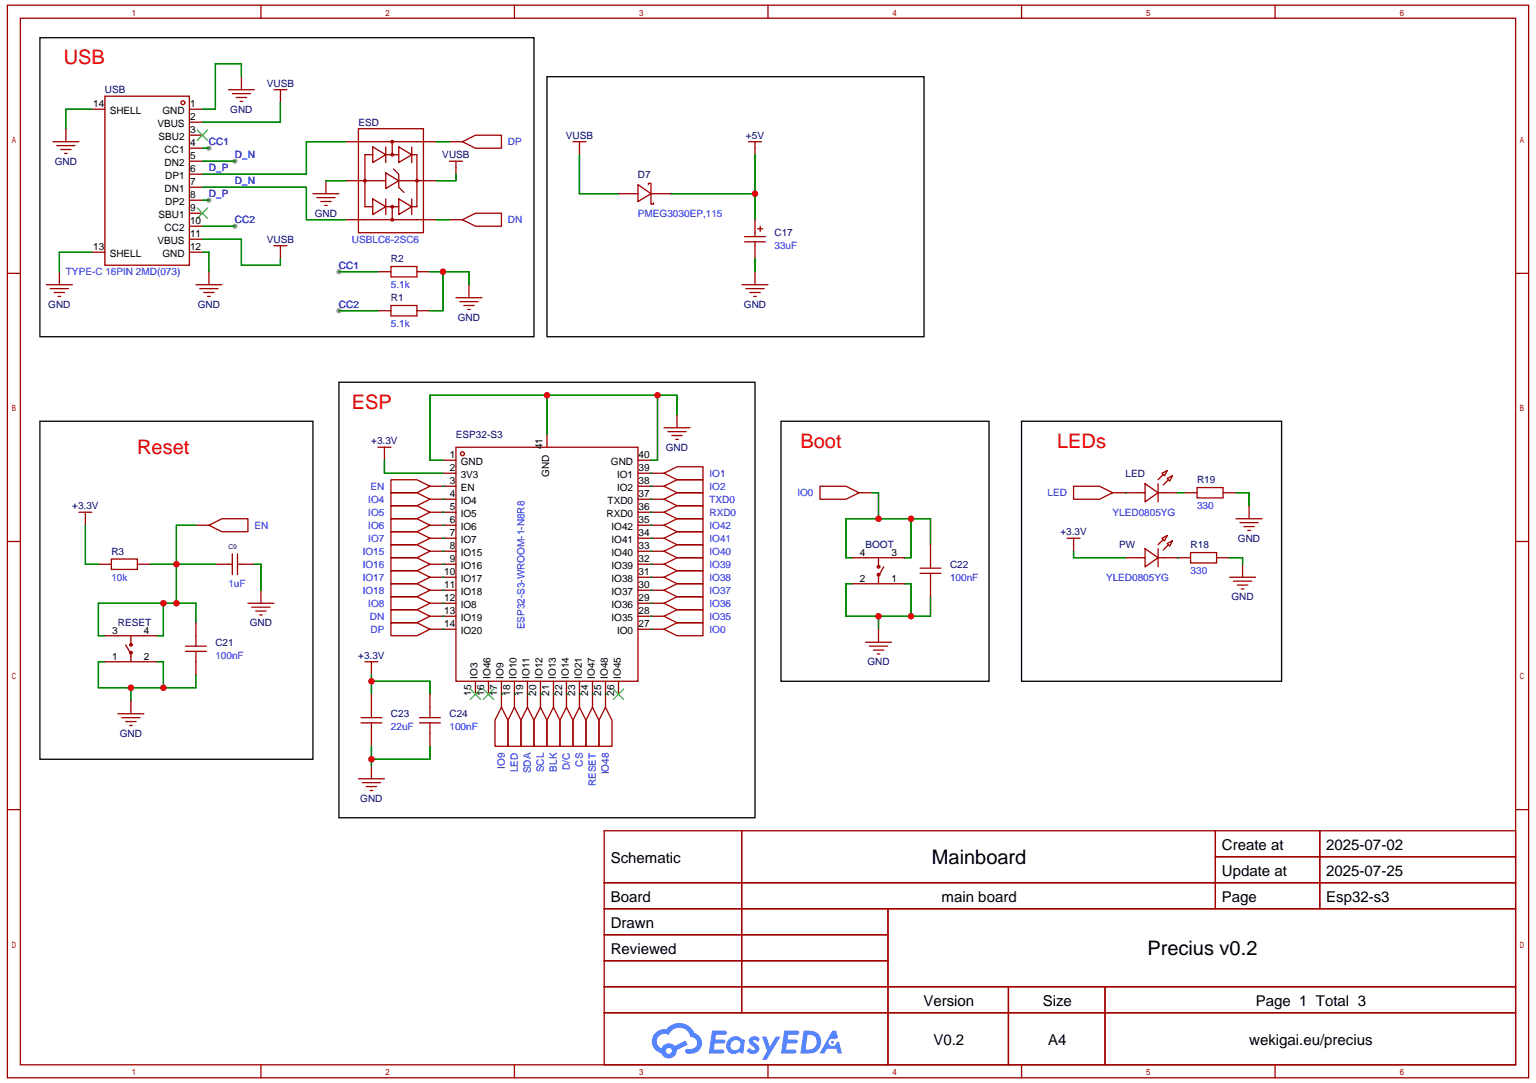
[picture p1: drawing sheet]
<svg xmlns="http://www.w3.org/2000/svg" width="297mm" height="210mm" viewBox="0 0 297 210" stroke-linecap="round" stroke-linejoin="round" font-family="sans-serif">
<g fill="#999">
<circle cx="45.4" cy="31.2" r=".5"/>
<circle cx="40.4" cy="38.7" r=".5"/>
<circle cx="40.4" cy="28.7" r=".5"/>
<circle cx="45.4" cy="43.8" r=".5"/>
<circle cx="65.6" cy="52.6" r=".5"/>
<circle cx="65.6" cy="60.1" r=".5"/>
</g>
<g fill="none" stroke="#a10000" stroke-width=".25">
<path d="M1.4 1h294.4v207.5h-294.4zM3.9 3.5h289.3v202.5h-289.3zM50.5 1v2.5M99.5 1v2.5M148.6 1v2.5M197.6 1v2.5M246.7 1v2.5M1.4 52.9h2.5M293.2 52.9h2.6M1.4 104.8h2.5M293.2 104.8h2.6M1.4 156.7h2.5"/>
<path d="M293.2 156.7h2.6M116.9 160.7h176.3v45.3h-176.3zM116.9 170.8h176.3M116.9 175.8h176.3M143.5 160.7v35.3M171.8 175.8v30.2M235.1 160.7v15.1M235.1 165.8h58.1M255.4 160.7v15.1M116.9 180.9h54.9M116.9 190.9h176.3M116.9 185.9h54.9"/>
<path d="M116.9 196h176.3M195.1 190.9v15.1M213.8 190.9v15.1M50.5 206v2.5M99.5 206v2.5M148.6 206v2.5M197.6 206v2.5M246.7 206v2.5"/>
</g>
<g fill="#5487ff">
<path d="M145.2 200.8a1.29 1.29 0 0 1 1.8 .2l-.4 .7a.54 .54 0 0 0-.9-.3l.1 .2a1.56 1.56 0 0 1 1.1 1.6 1.42 1.42 0 0 1-2.5 .1l.6-.6a.63 .63 0 0 0 .5 .5 .63 .63 0 0 0 .6-.3l-.2-.2a1.33 1.33 0 0 1-.9-1.8z"/>
<path d="M147.4 200.6h.9l.6 1.9 1.2-1.9h.9l-2.7 4.5h-.9l1-1.7z"/>
<path d="M137.8 199.4h1.6a1.3 1.3 0 0 1 1.2 .2 .39 .39 0 0 1-.3 .6h-1.8l-.1 .9h1.6a.39 .39 0 0 1 .4 .5 .39 .39 0 0 1-.5 .3h-1.6l-.2 1.2h.8a1.22 1.22 0 0 1 1.2 .2 .39 .39 0 0 1-.4 .6h-2.6z"/>
<path d="M151.7 199.4h1.6a1.31 1.31 0 0 1 1.3 .2 .39 .39 0 0 1-.4 .6h-1.7l-.1 .9h1.6a.39 .39 0 0 1 .3 .5 .39 .39 0 0 1-.4 .3h-1.6l-.2 1.2h.8a1.22 1.22 0 0 1 1.1 .2 .39 .39 0 0 1-.3 .6h-2.6z"/>
<path d="M161 199.4h.8l.3 1.4-.6 .3a.75 .75 0 0 0-1.1 .3 .75 .75 0 0 0 .5 1 .75 .75 0 0 0 .9-.6l.5-.3 .6 2.4h-.8l-.3-1h-1.8l-.5 1h-.9z"/>
<path d="M155.5 199.4l-.6 4.5h1.4a2.25 2.25 0 0 0 2.6-2.3 2.25 2.25 0 0 0-2.7-2.2zM156.2 200.2a1.49 1.49 0 0 1 1.8 1.5 1.49 1.49 0 0 1-1.9 1.4h-.3z"/>
<path d="M140.9 201.2a1.58 1.58 0 0 0-.2 2.1 1.58 1.58 0 0 0 2.1 .4l.2-.2 .8 .4 .3-2.5-.2-.3h-.4a1.58 1.58 0 0 0-2.6 .1zM141.6 201.6a.98 .98 0 0 1 1.6 .2 .98 .98 0 0 1-.8 1.4 .93 .93 0 0 1-1-.5 .93 .93 0 0 1 .2-1.1z"/>
<path d="M126.8 199.8a2.34 2.34 0 0 0 1.2 4 1.53 1.53 0 0 0 1.7 1 1.53 1.53 0 0 0 1.2-1.6l2.2-1.1-.5-.8-2.1 1.1a1.56 1.56 0 0 0-2.5 .4 1.48 1.48 0 0 1-.8-2 1.48 1.48 0 0 1 2.2-.5 2.21 2.21 0 0 1 2.3-1.4 2.21 2.21 0 0 1 1.9 1.8 1.15 1.15 0 0 1 1.3 1 1.15 1.15 0 0 1-1.1 1.3h-.7a.46 .46 0 0 0-.6 .3 .46 .46 0 0 0 .5 .6 2.15 2.15 0 0 0 2.5-1 2.15 2.15 0 0 0-.4-2.6l-.8-.4a3.2 3.2 0 0 0-5.4-.8l-1.1 .1zM128.8 203.3a.6 .6 0 0 1 1.2 0 .6 .6 0 0 1-1.2 0z"/>
<circle cx="161.1" cy="201.7" r=".28"/>
</g>
<g fill="none" stroke="#a10000" stroke-width=".25">
<path d="M20.3 18.6h16.3v32.7h-16.3zM44.2 17.4h5M44.9 18.1h3.6M45.7 18.9h2M46.5 19.6h.5M46.7 14.8v2.6M53 17.4h2.5M54.3 17.4v2.5M10.2 27.4h5.1M11 28.2h3.5M11.7 28.9h2.1M12.5 29.7h.5"/>
<path d="M12.7 24.9v2.5M17.8 21.1h2.5M36.6 21.1h2.6M36.6 23.6h2.6M36.6 26.2h2.6M36.6 28.7h2.6M36.6 31.2h2.6M36.6 33.7h2.6M36.6 36.2h2.6M36.6 38.7h2.6M60.5 37.5h5.1M61.3 38.2h3.5"/>
<path d="M62.1 39h2M62.8 39.7h.5M63.1 35v2.5M66.8 27.4h17.6M66.8 35h7.8M69.3 24.9h12.6v20.1h-12.6zM72.1 38.5l2.5 1.5-2.5 1.5zM72.1 28.4l2.5 1.5-2.5 1.5zM72.1 29.9h-1.5v10.1h1.5M74.6 33.5l2.5 1.5-2.5 1.5zM74.6 28.4v3M74.6 38.5v3"/>
<path d="M74.6 40h2.5M74.6 29.9h2.5M75.9 27.4v2.5M75.9 40v2.5M76.1 32.7l1 1v2.5l1.1 1M77.1 38.5l2.6 1.5-2.6 1.5zM77.1 28.4l2.6 1.5-2.6 1.5zM77.1 35h7.3M79.7 28.4v3M79.7 38.5v3M79.7 29.9h1v10.1h-1M87 31.2h2.5"/>
<path d="M87 27.4h2.5M88.2 31.2v2.5M89.5 27.4l2.5-1.2h5v2.5h-5zM110.9 27.4h2.5M112.1 27.4v2.5M119.7 37.5h3.7M123.4 35.7l2.5 1.8-2.5 1.5zM125.4 35.7v-.2h.5v4h.6v-.3M125.9 37.5h3.8M144.8 27.4h2.5M146.1 27.4v2.5M9 55.1h5"/>
<path d="M9.7 55.8h3.6M10.5 56.6h2M11.2 57.4h.5M11.5 52.6v2.5M17.8 48.8h2.5M36.6 41.3h2.6M36.6 43.8h2.6M36.6 46.3h2.6M36.6 48.8h2.6M37.9 55.1h5M38.7 55.8h3.5M39.4 56.6h2"/>
<path d="M40.2 57.4h.5M40.4 52.6v2.5M53 47.5h2.5M54.3 47.5v2.6M66.8 42.5h17.6M73.1 52.6h2.5M75.6 59.1h5.1v2h-5.1zM75.6 51.6h5.1v2h-5.1zM80.7 52.6h2.5M87 42.5h2.5M88.2 57.6h5M89 58.4h3.5"/>
<path d="M89.5 42.5l2.5-1.2h5v2.5h-5zM89.7 59.1h2M90.5 59.9h.5M90.7 55.1v2.5M143.6 55.1h5M144.1 45.8h4M144.1 46.8h4M144.3 55.8h3.5M145.1 56.6h2M145.8 57.4h.5M146.1 42.5v3.3M146.1 46.8v3.3"/>
<path d="M146.1 52.6v2.5M146.6 44.3h1M147.1 43.8v1M73.1 60.1h2.5M80.7 60.1h2.5M15.3 99.1h2.5M16.5 99.1v2.5M73.1 86.5h2.5M74.4 86.5v2.6M75.6 92.8h5.1l2.5 1.3-2.5 1.2h-5.1zM75.6 95.3h5.1l2.5 1.3-2.5 1.3h-5.1zM75.6 97.9h5.1l2.5 1.2-2.5 1.3h-5.1z"/>
<path d="M83.2 94.1h5M83.2 96.6h5M83.2 99.1h5M85.7 89.1h2.5M85.7 91.6h2.5M88.2 86.5h35.2v45.3h-35.2zM105.8 84v2.5M123.4 89.1h2.5M123.4 91.6h5.1M123.4 94.1h5.1M123.4 96.6h5.1M123.4 99.1h5.1"/>
<path d="M128.5 91.6l2.5-1.3h5v2.5h-5zM128.5 94.1l2.5-1.3h5v2.5h-5zM128.5 96.6l2.5-1.3h5v2.6h-5zM128.5 99.1l2.5-1.2h5v2.5h-5zM128.5 82.8h5M129.2 83.5h3.5M130 84.3h2M130.7 85h.5M131 80.2v2.6M158.7 94.1h5l2.5 1.2-2.5 1.3h-5zM166.2 95.3h2.5M207.7 94.1h5l2.6 1.2-2.6 1.3h-5z"/>
<path d="M215.3 95.3h6.2M221.5 93.6l2.6 1.7-2.6 1.8zM224.1 95.3h3.7M224.1 93.6v3.5M224.8 91.6l1-.5-.5 1zM225.1 91.8l-1 1M225.8 92.6l1-.5-.5 1zM226.1 92.8l-1 1M229.1 95.3h2.5M231.6 94.3h5v2h-5zM236.6 95.3h2.6M241.7 97.9v2.5"/>
<path d="M19 109.2h2.6M21.6 108.2h5v2h-5zM26.6 109.2h2.5M37.9 101.6h2.5M40.4 101.6l2.5-1.2h5.1v2.5h-5.1zM41.7 109.2h3.2M44.9 107.2v4M46 109.2h3.2M46 107.2v4M48 116.7h5M48.7 117.5h3.5M49.5 118.2h2"/>
<path d="M50.2 119h.5M50.5 114.2v2.5M75.6 118h5.1l2.5 1.2-2.5 1.3h-5.1zM75.6 100.4h5.1l2.5 1.2-2.5 1.3h-5.1zM75.6 102.9h5.1l2.5 1.2-2.5 1.3h-5.1zM75.6 105.4h5.1l2.5 1.3-2.5 1.2h-5.1zM75.6 107.9h5.1l2.5 1.3-2.5 1.2h-5.1zM75.6 110.4h5.1l2.5 1.3-2.5 1.3h-5.1zM75.6 113h5.1l2.5 1.2-2.5 1.3h-5.1zM75.6 115.5h5.1l2.5 1.2-2.5 1.3h-5.1zM83.2 101.6h5M83.2 104.1h5"/>
<path d="M83.2 106.7h5M83.2 109.2h5M83.2 111.7h5M83.2 114.2h5M83.2 116.7h5M83.2 119.2h5M123.4 101.6h5.1M123.4 104.1h5.1M123.4 106.7h5.1M123.4 109.2h5.1M123.4 111.7h5.1M123.4 114.2h5.1"/>
<path d="M123.4 116.7h5.1M123.4 119.2h5.1M128.5 101.6l2.5-1.2h5v2.5h-5zM128.5 104.1l2.5-1.2h5v2.5h-5zM128.5 106.7l2.5-1.3h5v2.5h-5zM128.5 109.2l2.5-1.3h5v2.5h-5zM128.5 111.7l2.5-1.3h5v2.6h-5zM128.5 114.2l2.5-1.2h5v2.5h-5zM128.5 116.7l2.5-1.2h5v2.5h-5zM128.5 119.2l2.5-1.2h5v2.5h-5zM164.9 107.9h10.1M164.9 113h10.1"/>
<path d="M170 107.9v1.8M170 111.2v1.8M171 109.7l-1 1.7M178 109.9h4M178 110.9h4M180 105.4v4.5M180 110.9v4.6M206.4 104.1h2.6M207.7 104.1v2.6M217.8 107.9h3.7M221.5 106.2l2.6 1.7-2.6 1.8zM224.1 107.9h6.2"/>
<path d="M224.1 106.2v3.5M224.8 104.1l1-.5-.5 1zM225.1 104.4l-1 1M225.8 105.2l1-.6-.5 1.1zM226.1 105.4l-1 1M230.3 106.9h5.1v2h-5.1zM235.4 107.9h2.5M237.9 111.7h5M238.6 112.4h3.6M239.2 100.4h5M239.4 113.2h2M239.9 101.1h3.5"/>
<path d="M240.2 114h.5M240.4 109.2v2.5M240.7 101.9h2M241.4 102.6h.5M20.3 128h10.1M20.3 123h10.1M22.8 138.1h5M23.6 138.9h3.5M24.3 139.6h2M24.3 124.8l1 1.7M25.3 123v1.8M25.3 126.3v1.7"/>
<path d="M25.3 135.6v2.5M35.9 125h4M35.9 126h4M37.9 120.5v4.5M37.9 126v4.6M69.9 138.9h4M69.9 139.9h4M70.6 128h2.5M71.9 128v2.6M71.9 134.3v4.6M71.9 139.9v4.5M75.6 120.5h5.1l2.5 1.3-2.5 1.2h-5.1z"/>
<path d="M81.2 138.9h4M81.2 139.9h4M83.2 121.8h5M83.2 134.3v4.6M83.2 139.9v4.5M92 131.8v2.5M94.5 131.8v2.5M97 136.8l1.3 2.6v5h-2.5v-5zM97 131.8v5M99.5 136.8l1.3 2.6v5h-2.5v-5zM99.5 131.8v5M102.1 136.8l1.2 2.6v5h-2.5v-5z"/>
<path d="M102.1 131.8v5M104.6 136.8l1.2 2.6v5h-2.5v-5zM104.6 131.8v5M107.1 136.8l1.2 2.6v5h-2.5v-5zM107.1 131.8v5M109.6 136.8l1.3 2.6v5h-2.6v-5zM109.6 131.8v5M112.1 136.8l1.3 2.6v5h-2.5v-5zM112.1 131.8v5M114.6 136.8l1.3 2.6v5h-2.5v-5zM114.6 131.8v5M117.1 136.8l1.3 2.6v5h-2.5v-5z"/>
<path d="M117.1 131.8v5M119.7 131.8v2.5M123.4 121.8h5.1M128.5 121.8l2.5-1.3h5v2.5h-5zM167.5 124.3h5M168.2 125h3.5M169 125.8h2M169.7 126.5h.5M170 121.8v2.5M25.1 140.4h.5M69.3 150.7h5.1M70.1 151.4h3.5"/>
<path d="M70.9 152.2h2M71.6 152.9h.5M71.9 148.2v2.5"/>
<circle cx="35.4" cy="19.9" r=".38"/>
<circle cx="70.6" cy="35" r=".25"/>
<circle cx="75.9" cy="40" r=".25"/>
<circle cx="75.9" cy="29.9" r=".25"/>
<circle cx="75.9" cy="27.4" r=".25"/>
<circle cx="80.7" cy="35" r=".25"/>
<circle cx="75.9" cy="42.5" r=".25"/>
<circle cx="89.5" cy="87.8" r=".38"/>
<circle cx="170" cy="111.2" r=".25"/>
<circle cx="170" cy="109.7" r=".25"/>
<circle cx="25.3" cy="124.8" r=".25"/>
<circle cx="25.3" cy="126.3" r=".25"/>
</g>
<path d="M38.2 25.2l2 2M40.2 25.2l-2 2M38.2 40.2l2 2.1M40.2 40.2l-2 2.1M91 133.3l2 2M93 133.3l-2 2M93.5 133.3l2 2M95.5 133.3l-2 2M118.7 133.3l2 2M120.7 133.3l-2 2" fill="none" stroke="#3c3" stroke-width=".25"/>
<g fill="none" stroke="#008700" stroke-width=".25">
<path d="M46.7 14.8v-2.5h-5v8.8h-2.5M54.3 19.9v3.7h-15.1M17.8 21.1h-5.1v3.8M39.2 36.2h20.1v6.3h7.5M39.2 31.2h6.3M39.2 38.7h1.2M39.2 28.7h1.2M63.1 35h3.7M66.8 27.4h-7.5v6.3h-20.1M84.4 27.4h2.6M88.2 33.7v1.3h-3.8M112.1 29.9v7.6h7.6"/>
<path d="M129.7 37.5h16.4M146.1 29.9v12.6M17.8 48.8h-6.3v3.8M39.2 48.8h1.2v3.8M39.2 46.3h7.5v5h7.6v-1.2M39.2 43.8h6.3M65.6 52.6h7.5M83.2 52.6h7.5v2.5M84.4 42.5h2.6M85.7 52.6v7.5h-2.5M146.1 50.1v2.5M65.6 60.1h7.5"/>
<path d="M105.8 76.5v7.5M127.2 76.5v12.6h-1.3M74.4 89.1v2.5h11.3M85.7 94.1h.1M85.7 96.6h.1M85.7 99.1h.1M125.9 91.6h.1M125.9 94.1h.1M125.9 96.6h.1M125.9 99.1h.1M131 80.2v-3.7h-47.8v12.6h2.5M168.7 95.3h1.3v5.1"/>
<path d="M217.8 95.3h.1M227.8 95.3h1.3M239.2 95.3h2.5v2.6M16.5 101.6v7.6h2.5M29.1 109.2h12.6M31.6 116.7v6.3h-1.2M37.9 101.6h-3.8v15.1M49.2 109.2h1.3v5M85.7 119.2h.1M85.7 101.6h.1M85.7 104.1h.1M85.7 106.7h.1"/>
<path d="M85.7 109.2h.1M85.7 111.7h.1M85.7 114.2h.1M85.7 116.7h.1M125.9 101.6h.1M125.9 104.1h.1M125.9 106.7h.1M125.9 109.2h.1M125.9 111.7h.1M125.9 114.2h.1M125.9 116.7h.1M125.9 119.2h.1"/>
<path d="M164.9 113h-1.2v6.2h16.3v-3.7M170 119.2v2.6M175 113h1.3v6.2M176.3 100.4v7.5h-1.3M180 105.4v-5h-16.3v7.5h1.2M207.7 106.7v1.2h10.1M227.8 107.9h.1M237.9 107.9h2.5v1.3M20.3 128h-1.3v5.1h18.9v-2.5M25.3 133.1v2.5M30.4 128h1.2v5.1M37.9 120.5v-3.8h-18.9v6.3h1.3"/>
<path d="M71.9 131.8h11.3v2.5M71.9 130.6v3.7M85.7 121.8h.1M97 134.3h.1M99.5 134.3h.1M102.1 134.3h.1M104.6 134.3h.1M107.1 134.3h.1M109.6 134.3h.1M112.1 134.3h.1M114.6 134.3h.1M117.1 134.3h.1"/>
<path d="M125.9 121.8h.1M71.9 144.4v3.8M83.2 144.4v2.5h-11.3"/>
</g>
<path d="M7.7 7.3h95.6v57.9h-95.6zM105.8 14.8h73v50.4h-73zM65.6 74h80.5v84.2h-80.5zM7.7 81.5h52.8v65.4h-52.8zM151.1 81.5h40.3v50.3h-40.3zM197.6 81.5h50.4v50.3h-50.4z" fill="none" stroke="#000" stroke-width=".25"/>
<g fill="#c00">
<circle cx="105.8" cy="76.5" r=".63"/>
<circle cx="127.2" cy="76.5" r=".63"/>
<circle cx="25.3" cy="133.1" r=".63"/>
<circle cx="31.6" cy="133.1" r=".63"/>
<circle cx="176.3" cy="119.2" r=".63"/>
<circle cx="170" cy="119.2" r=".63"/>
<circle cx="170" cy="100.4" r=".63"/>
<circle cx="176.3" cy="100.4" r=".63"/>
<circle cx="146.1" cy="37.5" r=".63"/>
<circle cx="85.7" cy="52.6" r=".63"/>
<circle cx="31.6" cy="116.7" r=".63"/>
<circle cx="34.1" cy="116.7" r=".63"/>
<circle cx="34.1" cy="109.2" r=".63"/>
<circle cx="71.9" cy="131.8" r=".63"/>
<circle cx="71.9" cy="146.9" r=".63"/>
</g>
<g font-size="3.9" fill="#f00">
<text x="12.3" y="12.4">USB</text>
<text x="68.1" y="79.1">ESP</text>
<text x="26.5" y="87.9">Reset</text>
<text x="154.9" y="86.6">Boot</text>
<text x="204.5" y="86.6">LEDs</text>
</g>
<g font-size="3.9">
<text x="180.3" y="167.2">Mainboard</text>
<text x="222" y="184.8">Precius v0.2</text>
</g>
<g font-size="2.9">
<text x="118.2" y="167">Schematic</text>
<text x="236.4" y="164.5">Create at</text>
<text x="256.6" y="164.5">2025-07-02</text>
<text x="236.4" y="169.5">Update at</text>
<text x="256.6" y="169.5">2025-07-25</text>
<text x="118.2" y="174.5">Board</text>
<text x="118.2" y="179.6">Drawn</text>
<text x="182.2" y="174.5">main board</text>
<text x="236.4" y="174.5">Page</text>
<text x="256.6" y="174.5">Esp32-s3</text>
<text x="118.2" y="184.6">Reviewed</text>
<text x="178.7" y="194.7">Version</text>
<text x="201.8" y="194.7">Size</text>
<text x="243" y="194.7">Page 1 Total 3</text>
<text x="180.6" y="202.2">V0.2</text>
<text x="202.8" y="202.2">A4</text>
<text x="241.7" y="202.2">wekigai.eu/precius</text>
</g>
<g font-size="1.9" fill="#000080">
<text x="51.6" y="16.8">VUSB</text>
<text x="20.3" y="18">USB</text>
<text x="44.6" y="21.8">GND</text>
<text x="69.3" y="24.3">ESD</text>
<text x="109.5" y="26.8">VUSB</text>
<text x="144.3" y="26.8">+5V</text>
<text x="10.6" y="31.9">GND</text>
<text x="85.6" y="30.6">VUSB</text>
<text x="123.4" y="34.4">D7</text>
<text x="60.9" y="41.9">GND</text>
<text x="51.6" y="47">VUSB</text>
<text x="149.8" y="45.7">C17</text>
<text x="75.6" y="50.7">R2</text>
<text x="9.3" y="59.5">GND</text>
<text x="38.3" y="59.5">GND</text>
<text x="75.6" y="58.3">R1</text>
<text x="143.9" y="59.5">GND</text>
<text x="88.6" y="62.1">GND</text>
<text x="71.8" y="86">+3.3V</text>
<text x="88.2" y="84.7">ESP32-S3</text>
<text x="128.8" y="87.2">GND</text>
<text x="217.8" y="92.2">LED</text>
<text x="231.6" y="93.5">R19</text>
<text x="14" y="98.5">+3.3V</text>
<text x="21.6" y="107.3">R3</text>
<text x="167.5" y="106.1">BOOT</text>
<text x="205.2" y="103.6">+3.3V</text>
<text x="216.5" y="106.1">PW</text>
<text x="230.3" y="106.1">R18</text>
<text x="239.5" y="104.8">GND</text>
<text x="183.8" y="109.9">C22</text>
<text x="238.3" y="116.1">GND</text>
<text x="22.8" y="121.2">RESET</text>
<text x="41.7" y="124.9">C21</text>
<text x="48.3" y="121.2">GND</text>
<text x="69.3" y="127.5">+3.3V</text>
<text x="167.8" y="128.7">GND</text>
<text x="23.2" y="142.6">GND</text>
<text x="75.6" y="138.8">C23</text>
<text x="87" y="138.8">C24</text>
<text x="69.7" y="155.1">GND</text>
</g>
<g font-size="1.9">
<text x="18" y="20.8">14</text>
<text x="21.2" y="22">SHELL</text>
<text x="31.4" y="22">GND</text>
<text x="36.8" y="20.8">1</text>
<text x="36.8" y="23.3">2</text>
<text x="30.4" y="24.6">VBUS</text>
<text x="30.7" y="27.1">SBU2</text>
<text x="31.8" y="29.6">CC1</text>
<text x="36.8" y="25.8">3</text>
<text x="36.8" y="28.3">4</text>
<text x="31.8" y="32.1">DN2</text>
<text x="31.9" y="34.6">DP1</text>
<text x="36.8" y="30.8">5</text>
<text x="36.8" y="33.4">6</text>
<text x="36.8" y="35.9">7</text>
<text x="31.8" y="37.1">DN1</text>
<text x="31.9" y="39.6">DP2</text>
<text x="36.8" y="38.4">8</text>
<text x="36.8" y="40.9">9</text>
<text x="30.4" y="47.2">VBUS</text>
<text x="30.7" y="42.2">SBU1</text>
<text x="31.8" y="44.7">CC2</text>
<text x="36.8" y="43.4">10</text>
<text x="36.8" y="45.9">11</text>
<text x="18" y="48.5">13</text>
<text x="21.2" y="49.7">SHELL</text>
<text x="31.4" y="49.7">GND</text>
<text x="36.8" y="48.5">12</text>
<text x="87" y="88.7">1</text>
<text x="89.1" y="90">GND</text>
<text x="105" y="86.9" transform="rotate(-90 105 86.9)">41</text>
<text x="118.2" y="90">GND</text>
<text x="123.6" y="88.7">40</text>
<text x="87" y="91.2">2</text>
<text x="87" y="93.7">3</text>
<text x="89.1" y="92.5">3V3</text>
<text x="89.1" y="95">EN</text>
<text x="106.3" y="92.2" transform="rotate(-90 106.3 92.2)">GND</text>
<text x="119.4" y="95">IO2</text>
<text x="119.4" y="92.5">IO1</text>
<text x="123.6" y="93.7">38</text>
<text x="123.6" y="91.2">39</text>
<text x="87" y="96.2">4</text>
<text x="87" y="98.8">5</text>
<text x="87" y="101.3">6</text>
<text x="89.1" y="97.5">IO4</text>
<text x="89.1" y="100">IO5</text>
<text x="117.3" y="100">RXD0</text>
<text x="117.6" y="97.5">TXD0</text>
<text x="123.6" y="101.3">35</text>
<text x="123.6" y="98.8">36</text>
<text x="123.6" y="96.2">37</text>
<text x="87" y="103.8">7</text>
<text x="87" y="106.3">8</text>
<text x="89.1" y="102.5">IO6</text>
<text x="89.1" y="105.1">IO7</text>
<text x="89.1" y="107.6">IO15</text>
<text x="118.3" y="107.6">IO40</text>
<text x="118.3" y="105.1">IO41</text>
<text x="118.3" y="102.5">IO42</text>
<text x="123.6" y="106.3">33</text>
<text x="123.6" y="103.8">34</text>
<text x="166.4" y="107.6">4</text>
<text x="172.5" y="107.6">3</text>
<text x="85.9" y="111.3">10</text>
<text x="85.9" y="113.9">11</text>
<text x="87" y="108.8">9</text>
<text x="89.1" y="110.1">IO16</text>
<text x="89.1" y="112.6">IO17</text>
<text x="118.3" y="112.6">IO38</text>
<text x="118.3" y="110.1">IO39</text>
<text x="123.6" y="113.9">30</text>
<text x="123.6" y="111.3">31</text>
<text x="123.6" y="108.8">32</text>
<text x="166.4" y="112.6">2</text>
<text x="172.5" y="112.6">1</text>
<text x="85.9" y="116.4">12</text>
<text x="85.9" y="118.9">13</text>
<text x="89.1" y="115.1">IO18</text>
<text x="89.1" y="117.6">IO8</text>
<text x="118.3" y="117.6">IO36</text>
<text x="118.3" y="115.1">IO37</text>
<text x="123.6" y="118.9">28</text>
<text x="123.6" y="116.4">29</text>
<text x="21.7" y="122.7">3</text>
<text x="27.8" y="122.7">4</text>
<text x="85.9" y="121.4">14</text>
<text x="89.1" y="120.1">IO19</text>
<text x="89.1" y="122.7">IO20</text>
<text x="118.3" y="120.1">IO35</text>
<text x="119.4" y="122.7">IO0</text>
<text x="123.6" y="121.4">27</text>
<text x="21.7" y="127.7">1</text>
<text x="27.8" y="127.7">2</text>
<text x="92.4" y="131.4" transform="rotate(-90 92.4 131.4)">IO3</text>
<text x="94.9" y="131.4" transform="rotate(-90 94.9 131.4)">IO46</text>
<text x="97.4" y="131.4" transform="rotate(-90 97.4 131.4)">IO9</text>
<text x="100" y="131.4" transform="rotate(-90 100 131.4)">IO10</text>
<text x="102.5" y="131.4" transform="rotate(-90 102.5 131.4)">IO11</text>
<text x="105" y="131.4" transform="rotate(-90 105 131.4)">IO12</text>
<text x="107.5" y="131.4" transform="rotate(-90 107.5 131.4)">IO13</text>
<text x="110" y="131.4" transform="rotate(-90 110 131.4)">IO14</text>
<text x="112.5" y="131.4" transform="rotate(-90 112.5 131.4)">IO21</text>
<text x="115.1" y="131.4" transform="rotate(-90 115.1 131.4)">IO47</text>
<text x="117.6" y="131.4" transform="rotate(-90 117.6 131.4)">IO48</text>
<text x="120.1" y="131.4" transform="rotate(-90 120.1 131.4)">IO45</text>
<text x="91.2" y="134.6" transform="rotate(-90 91.2 134.6)">15</text>
<text x="93.7" y="134.6" transform="rotate(-90 93.7 134.6)">16</text>
<text x="96.2" y="134.6" transform="rotate(-90 96.2 134.6)">17</text>
<text x="98.7" y="134.6" transform="rotate(-90 98.7 134.6)">18</text>
<text x="101.2" y="134.6" transform="rotate(-90 101.2 134.6)">19</text>
<text x="103.7" y="134.6" transform="rotate(-90 103.7 134.6)">20</text>
<text x="106.3" y="134.6" transform="rotate(-90 106.3 134.6)">21</text>
<text x="108.8" y="134.6" transform="rotate(-90 108.8 134.6)">22</text>
<text x="111.3" y="134.6" transform="rotate(-90 111.3 134.6)">23</text>
<text x="113.8" y="134.6" transform="rotate(-90 113.8 134.6)">24</text>
<text x="116.3" y="134.6" transform="rotate(-90 116.3 134.6)">25</text>
<text x="118.8" y="134.6" transform="rotate(-90 118.8 134.6)">26</text>
</g>
<g font-size="1.9" fill="#00f">
<text x="40.4" y="28.1">CC1</text>
<text x="98.3" y="28.1">DP</text>
<text x="40.4" y="33.1">D_P</text>
<text x="45.5" y="35.6">D_N</text>
<text x="45.5" y="30.6">D_N</text>
<text x="40.4" y="38.2">D_P</text>
<text x="123.4" y="41.9">PMEG3030EP,115</text>
<text x="45.5" y="43.2">CC2</text>
<text x="68.1" y="47">USBLC6-2SC6</text>
<text x="98.3" y="43.2">DN</text>
<text x="12.7" y="53.3">TYPE-C 16PIN 2MD(073)</text>
<text x="65.6" y="52">CC1</text>
<text x="149.8" y="48.2">33uF</text>
<text x="65.6" y="59.5">CC2</text>
<text x="75.6" y="55.8">5.1k</text>
<text x="75.6" y="63.3">5.1k</text>
<text x="71.7" y="94.8">EN</text>
<text x="137.3" y="92.2">IO1</text>
<text x="137.3" y="94.8">IO2</text>
<text x="71.3" y="97.3">IO4</text>
<text x="71.3" y="99.8">IO5</text>
<text x="137.3" y="97.3">TXD0</text>
<text x="137.3" y="99.8">RXD0</text>
<text x="154.3" y="96">IO0</text>
<text x="202.7" y="96">LED</text>
<text x="215.3" y="99.8">YLED0805YG</text>
<text x="231.6" y="98.5">330</text>
<text x="49.2" y="102.3">EN</text>
<text x="70.2" y="107.3">IO15</text>
<text x="71.3" y="102.3">IO6</text>
<text x="71.3" y="104.8">IO7</text>
<text x="137.3" y="102.3">IO42</text>
<text x="137.3" y="104.8">IO41</text>
<text x="137.3" y="107.3">IO40</text>
<text x="21.6" y="112.4">10k</text>
<text x="44.2" y="113.6">1uF</text>
<text x="70.2" y="109.9">IO16</text>
<text x="70.2" y="112.4">IO17</text>
<text x="137.3" y="109.9">IO39</text>
<text x="137.3" y="112.4">IO38</text>
<text x="183.8" y="112.4">100nF</text>
<text x="214" y="112.4">YLED0805YG</text>
<text x="230.3" y="111.1">330</text>
<text x="70.2" y="114.9">IO18</text>
<text x="71.3" y="117.4">IO8</text>
<text x="71.6" y="119.9">DN</text>
<text x="137.3" y="114.9">IO37</text>
<text x="137.3" y="117.4">IO36</text>
<text x="137.3" y="119.9">IO35</text>
<text x="71.7" y="122.4">DP</text>
<text x="101.5" y="121.8" transform="rotate(-90 101.5 121.8)">ESP32-S3-WROOM-1-N8R8</text>
<text x="137.3" y="122.4">IO0</text>
<text x="41.7" y="127.5">100nF</text>
<text x="75.6" y="141.3">22uF</text>
<text x="87" y="141.3">100nF</text>
<text x="97.7" y="148.8" transform="rotate(-90 97.7 148.8)">IO9</text>
<text x="100.2" y="149.4" transform="rotate(-90 100.2 149.4)">LED</text>
<text x="102.7" y="149.6" transform="rotate(-90 102.7 149.6)">SDA</text>
<text x="105.2" y="149.4" transform="rotate(-90 105.2 149.4)">SCL</text>
<text x="107.8" y="149.3" transform="rotate(-90 107.8 149.3)">BLK</text>
<text x="110.3" y="149" transform="rotate(-90 110.3 149)">D/C</text>
<text x="112.8" y="148.3" transform="rotate(-90 112.8 148.3)">CS</text>
<text x="117.8" y="149.8" transform="rotate(-90 117.8 149.8)">IO48</text>
<text x="115.3" y="152.1" transform="rotate(-90 115.3 152.1)">RESET</text>
</g>
<text font-size="1.3" fill="#000080" x="44.2" y="106.3">C9</text>
</svg>
